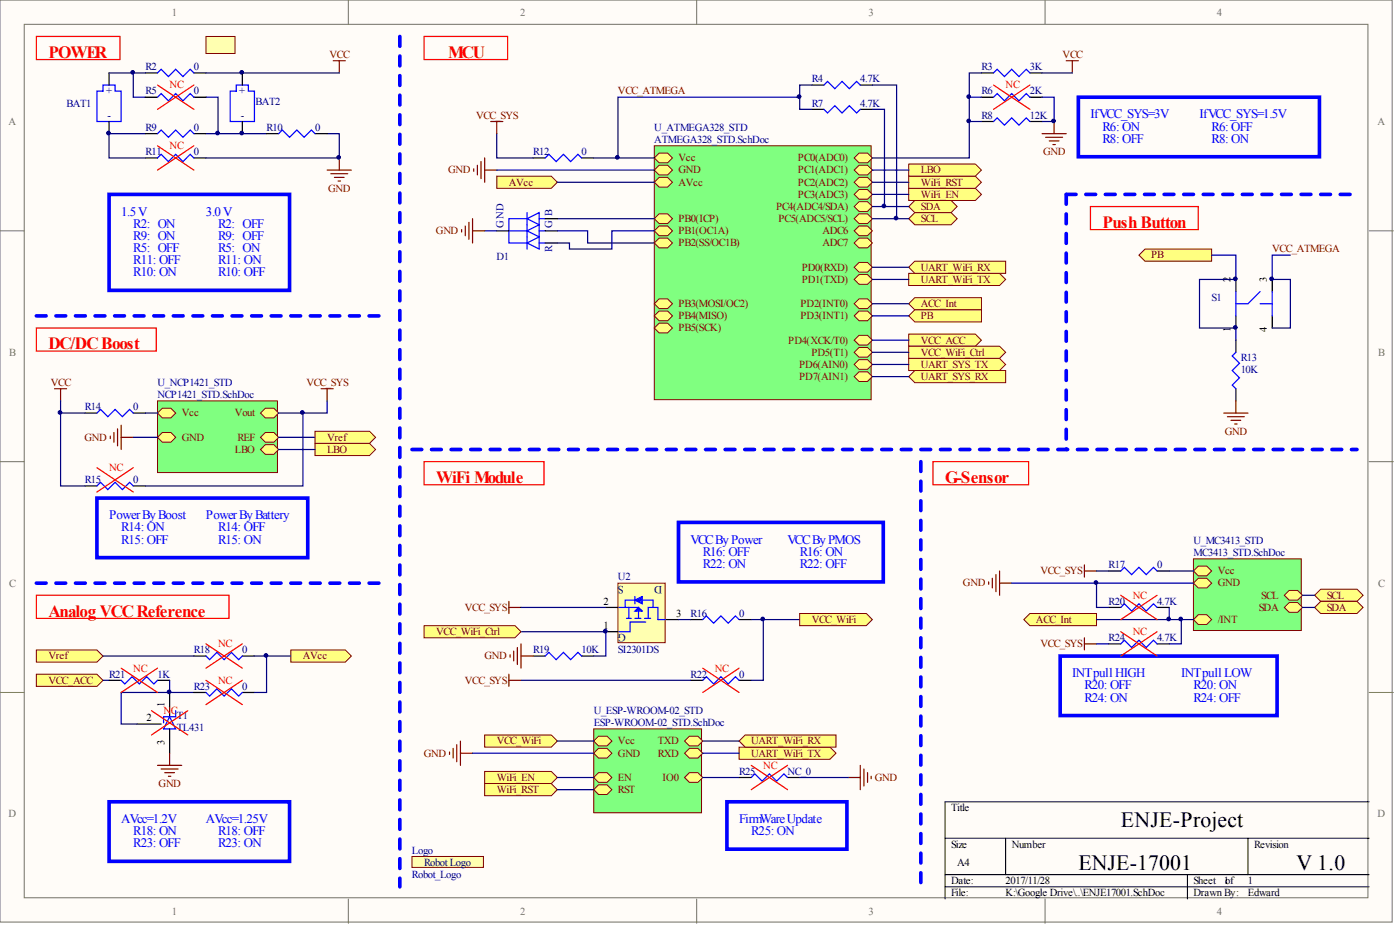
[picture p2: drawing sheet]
<svg xmlns="http://www.w3.org/2000/svg" width="292mm" height="193mm" viewBox="0 0 292 193" stroke-linecap="round" stroke-linejoin="round" font-family="sans-serif">
<g fill="#fffcf8" stroke="#716f64" stroke-width=".21">
<path d="M0 0h290.5v192.4h-290.5z"/>
<path d="M5.1 5.1h280.3v182.2h-280.3z"/>
</g>
<path d="M72.7 0v5.1M145.4 0v5.1M218 0v5.1M0 48.2h5.1M285.7 48.2h5M0 96.3h5.1M285.7 96.3h5M0 144.5h5.1M285.7 144.5h5M72.7 187.5v5.1M145.4 187.5v5.1M218 187.5v5.1" fill="none" stroke="#716f64" stroke-width=".21"/>
<path d="M197.2 174.9h88.5M209.8 174.9v7.6M260.4 174.9v7.6M285.7 167.3h-88.5v20.2M197.2 182.5h88.5M197.2 185h88.5M247.7 182.5v5" fill="none" stroke="#000" stroke-width=".21"/>
<path d="M249 116.6h22.5v14.9h-22.5z" fill="#80ff80" stroke="#800000" stroke-width=".21"/>
<g fill="#ffff80" stroke="#800000" stroke-width=".21">
<path d="M250 118.1h1.8l1 1-1 1h-1.8l-1-1z" fill-rule="evenodd"/>
<path d="M250 120.6h1.8l1 1.1-1 1h-1.8l-1-1z" fill-rule="evenodd"/>
<path d="M250 128.2h1.8l1 1.1-1 1h-1.8l-1-1z" fill-rule="evenodd"/>
<path d="M269 123.2h1.7l1.1 1-1.1 1h-1.7l-1-1z" fill-rule="evenodd"/>
<path d="M269 125.7h1.7l1.1 1-1.1 1h-1.7l-1-1z" fill-rule="evenodd"/>
</g>
<path d="M28.6 151h5M35.4 144.5v5M35.4 152.1v5" fill="none" stroke="#000" stroke-width=".25"/>
<path d="M35.4 149.5l1.3 2.6h-2.6zM36.7 148.3v1.2h-2.6v1.3" fill="none" stroke="#00f" stroke-width=".25"/>
<path d="M136.5 30.4h45.3v53h-45.3z" fill="#80ff80" stroke="#800000" stroke-width=".21"/>
<g fill="#ffff80" stroke="#800000" stroke-width=".21">
<path d="M137.5 31.9h1.8l1 1.1-1 1h-1.8l-1-1z" fill-rule="evenodd"/>
<path d="M137.5 34.5h1.8l1 1-1 1h-1.8l-1-1z" fill-rule="evenodd"/>
<path d="M179.2 31.9h1.8l1 1.1-1 1h-1.8l-1-1z" fill-rule="evenodd"/>
<path d="M179.2 34.5h1.8l1 1-1 1h-1.8l-1-1z" fill-rule="evenodd"/>
<path d="M179.2 37h1.8l1 1-1 1h-1.8l-1-1z" fill-rule="evenodd"/>
<path d="M179.2 39.5h1.8l1 1.1-1 1h-1.8l-1-1z" fill-rule="evenodd"/>
<path d="M179.2 42.1h1.8l1 1-1 1h-1.8l-1-1z" fill-rule="evenodd"/>
<path d="M179.2 44.6h1.8l1 1-1 1h-1.8l-1-1z" fill-rule="evenodd"/>
<path d="M179.2 47.1h1.8l1 1.1-1 1h-1.8l-1-1z" fill-rule="evenodd"/>
<path d="M179.2 49.7h1.8l1 1-1 1h-1.8l-1-1z" fill-rule="evenodd"/>
<path d="M179.2 62.3h1.8l1 1.1-1 1h-1.8l-1-1z" fill-rule="evenodd"/>
<path d="M179.2 64.9h1.8l1 1-1 1h-1.8l-1-1z" fill-rule="evenodd"/>
<path d="M179.2 70h1.8l1 1-1 1h-1.8l-1-1z" fill-rule="evenodd"/>
<path d="M179.2 72.5h1.8l1 1-1 1h-1.8l-1-1z" fill-rule="evenodd"/>
<path d="M179.2 75h1.8l1 1-1 1h-1.8l-1-1z" fill-rule="evenodd"/>
<path d="M179.2 77.6h1.8l1 1-1 1h-1.8l-1-1z" fill-rule="evenodd"/>
<path d="M137.5 44.6h1.8l1 1-1 1h-1.8l-1-1z" fill-rule="evenodd"/>
<path d="M137.5 47.1h1.8l1 1.1-1 1h-1.8l-1-1z" fill-rule="evenodd"/>
<path d="M137.5 49.7h1.8l1 1-1 1h-1.8l-1-1z" fill-rule="evenodd"/>
<path d="M137.5 62.3h1.8l1 1.1-1 1h-1.8l-1-1z" fill-rule="evenodd"/>
<path d="M137.5 64.9h1.8l1 1-1 1h-1.8l-1-1z" fill-rule="evenodd"/>
<path d="M137.5 67.4h1.8l1 1-1 1h-1.8l-1-1z" fill-rule="evenodd"/>
<path d="M179.2 54.7h1.8l1 1.1-1 1h-1.8l-1-1z" fill-rule="evenodd"/>
<path d="M179.2 57.3h1.8l1 1-1 1h-1.8l-1-1z" fill-rule="evenodd"/>
<path d="M137.5 37h1.8l1 1-1 1h-1.8l-1-1z" fill-rule="evenodd"/>
</g>
<path d="M128.9 121.7h9.9v12.4h-9.9z" fill="#ffffb0" stroke="#800000" stroke-width=".21"/>
<path d="M126.4 131.8h2.5M126.4 126.7h2.5M139 129.3h2.6" fill="none" stroke="#000" stroke-width=".25"/>
<g fill="none" stroke="#00f" stroke-width=".25">
<path d="M129.2 126.7h4v2.3M130.4 126.7v-1.5h5.9v1.5M130.7 129h1M131.2 126.7v2.3M132.5 125.2l1.5-.8v1.6zM132.5 129h1.2M132.5 124.4v1.6M132.5 125.2l1.5 .5M133 127.2h.7M133.2 126.7l.8 .8h-1.5zM133.2 126.7v.3l-.5 .5M133.2 125.2l.8 .3"/>
<path d="M133.5 127v.2M134 124.7l-1 .5M134 124.9l-.5 .3M134.5 129h1.3M134.7 129.8h-3.2v2h-2.3M135.2 129v-2.3h2.1v2.6h1.5"/>
</g>
<path d="M123.9 152.1h22.5v17.4h-22.5z" fill="#80ff80" stroke="#800000" stroke-width=".21"/>
<g fill="#ffff80" stroke="#800000" stroke-width=".21">
<path d="M124.9 153.6h1.8l1 1-1 1h-1.8l-1-1z" fill-rule="evenodd"/>
<path d="M124.9 156.1h1.8l1 1-1 1h-1.8l-1-1z" fill-rule="evenodd"/>
<path d="M124.9 161.2h1.8l1 1-1 1h-1.8l-1-1z" fill-rule="evenodd"/>
<path d="M143.8 161.2h1.8l1 1-1 1h-1.8l-1-1z" fill-rule="evenodd"/>
<path d="M143.8 153.6h1.8l1 1-1 1h-1.8l-1-1z" fill-rule="evenodd"/>
<path d="M143.8 156.1h1.8l1 1-1 1h-1.8l-1-1z" fill-rule="evenodd"/>
<path d="M124.9 163.7h1.8l1 1-1 1h-1.8l-1-1z" fill-rule="evenodd"/>
</g>
<path d="M32.9 83.6h25v15h-25z" fill="#80ff80" stroke="#800000" stroke-width=".21"/>
<g fill="#ffff80" stroke="#800000" stroke-width=".21">
<path d="M33.9 85.2h1.7l1.1 1-1.1 1h-1.7l-1-1z" fill-rule="evenodd"/>
<path d="M33.9 90.2h1.7l1.1 1-1.1 1.1h-1.7l-1-1.1z" fill-rule="evenodd"/>
<path d="M55.4 85.2h1.7l1 1-1 1h-1.7l-1-1z" fill-rule="evenodd"/>
<path d="M55.4 92.8h1.7l1 1-1 1h-1.7l-1-1z" fill-rule="evenodd"/>
<path d="M55.4 90.2h1.7l1 1-1 1.1h-1.7l-1-1.1z" fill-rule="evenodd"/>
</g>
<g fill="none" stroke="#000" stroke-width=".25">
<path d="M30.3 15.2h2.6M40.4 15.2h2.6M30.3 20.3h2.6M30.3 27.9h2.6M30.3 33h2.6M40.4 20.3h2.6M40.4 27.9h2.6M40.4 33h2.6M55.6 27.9h2.5M65.7 27.9h2.6M17.7 86.2h2.5M27.8 86.2h2.5"/>
<path d="M17.7 101.4h2.5M27.8 101.4h2.5M40.4 136.9h2.6M50.6 136.9h2.5M22.8 141.9h2.5M32.9 141.9h2.5M40.4 144.5h2.6M50.6 144.5h2.5"/>
</g>
<path d="M32.9 15.2l.7-.7 1.5 1.5 1.6-1.5 1.5 1.5 1.5-1.5 .7 .7M32.9 20.3l.7-.8 1.5 1.5 1.6-1.5 1.5 1.5 1.5-1.5 .7 .8M32.9 27.9l.7-.8 1.5 1.5 1.6-1.5 1.5 1.5 1.5-1.5 .7 .8M32.9 33l.7-.8 1.5 1.5 1.6-1.5 1.5 1.5 1.5-1.5 .7 .8M58.1 27.9l.8-.8 1.5 1.5 1.5-1.5 1.6 1.5 1.5-1.5 .7 .8M20.2 86.2l.8-.8 1.5 1.5 1.5-1.5 1.5 1.5 1.5-1.5 .8 .8M20.2 101.4l.8-.8 1.5 1.5 1.5-1.5 1.5 1.5 1.5-1.5 .8 .8M43 136.9l.7 .7 1.6-1.5 1.5 1.5 1.5-1.5 1.5 1.5 .8-.7M25.3 141.9l.7 .8 1.6-1.5 1.5 1.5 1.5-1.5 1.5 1.5 .8-.8M43 144.5l.7 .7 1.6-1.5 1.5 1.5 1.5-1.5 1.5 1.5 .8-.7" fill="none" stroke="#00f" stroke-width=".25"/>
<g fill="none" stroke="#800000" stroke-width=".25">
<path d="M69.5 12.7h2.5M70.8 12.7v2.5M68.3 35.5h5M69 36.2h3.6M69.8 37h2M70.5 37.8h.5M70.8 33v2.5M11.4 81.1h2.5M12.6 81.1v2.5M23 91v.5M23.8 90.2v2.1M24.5 89.5v3.5"/>
<path d="M25.3 88.7v5.1M25.3 91.2h2.5M67 81.1h2.5M68.3 81.1v2.5M32.9 159.7h5M35.4 157.1v2.6M33.6 160.4h3.6M34.4 161.2h2M35.1 161.9h.5"/>
</g>
<path d="M22.8 40.6h37.6v20h-37.6zM20.2 103.9h44v12.4h-44z" fill="none" stroke="#00f" stroke-width=".76"/>
<g fill="none" stroke="#000080" stroke-width=".25">
<path d="M22.8 15.2h7.5M27.8 15.2v5.1h2.5M43 15.2h27.8M30.3 27.9h-7.5v5.1h7.5M43 20.3h2.5v7.6M43 27.9h12.6M68.3 27.9h2.5v5.1h-27.8M12.6 83.6v17.8h5.1M27.8 91.2h5.1M30.3 86.2h2.6M58.1 91.2h7.6M63.2 86.2v15.2h-32.9"/>
<path d="M68.3 83.6v2.6h-10.2M35.4 141.9v2.6M40.4 144.5h-15.1v6.5h3.3"/>
</g>
<g fill="#ffff80" stroke="#800000" stroke-width=".21">
<path d="M60.7 135.6h11.3l1.3 1.3-1.3 1.2h-11.3z" fill-rule="evenodd"/>
<path d="M65.7 90h11.4l1.3 1.2-1.3 1.3h-11.4z" fill-rule="evenodd"/>
<path d="M65.7 92.5h11.4l1.3 1.3-1.3 1.2h-11.4z" fill-rule="evenodd"/>
</g>
<path d="M58.1 93.8h7.6" fill="none" stroke="#000080" stroke-width=".25"/>
<path d="M7.6 135.6h12.6l1.3 1.3-1.3 1.2h-12.6z" fill-rule="evenodd" fill="#ffff80" stroke="#800000" stroke-width=".21"/>
<path d="M103.6 27.9v5.1h7.6M103.6 35.5h32.9M123.9 33h12.6M53.1 136.9h7.6M55.6 136.9v7.6h-2.5" fill="none" stroke="#000080" stroke-width=".25"/>
<path d="M22.8 167.3h37.6v12.4h-37.6z" fill="none" stroke="#00f" stroke-width=".76"/>
<path d="M111.2 33h2.6M121.3 33h2.6" fill="none" stroke="#000" stroke-width=".25"/>
<path d="M113.8 33l.7-.8 1.5 1.5 1.6-1.5 1.5 1.5 1.5-1.5 .7 .8" fill="none" stroke="#00f" stroke-width=".25"/>
<path d="M98.8 35.2v.5M99.6 34.5v2M100.4 33.7v3.6M101.1 33v5M101.1 35.5h2.5M102.4 25.3h2.5M103.6 25.3v2.6" fill="none" stroke="#800000" stroke-width=".25"/>
<path d="M103.6 36.8h11.4l1.3 1.2-1.3 1.3h-11.4z" fill-rule="evenodd" fill="#ffff80" stroke="#800000" stroke-width=".21"/>
<path d="M116.3 38h20.2M202.2 25.3v7.7h-20.2M217.4 20.3h2.5v5h-2.5M12.6 86.2h5.1" fill="none" stroke="#000080" stroke-width=".25"/>
<path d="M204.8 15.2h2.5M214.9 15.2h2.5M204.8 20.3h2.5M204.8 25.3h2.5M214.9 20.3h2.5M214.9 25.3h2.5" fill="none" stroke="#000" stroke-width=".25"/>
<path d="M207.3 15.2l.8-.7 1.5 1.5 1.5-1.5 1.5 1.5 1.5-1.5 .8 .7M207.3 20.3l.8-.8 1.5 1.5 1.5-1.5 1.5 1.5 1.5-1.5 .8 .8M207.3 25.3l.8-.7 1.5 1.5 1.5-1.5 1.5 1.5 1.5-1.5 .8 .7" fill="none" stroke="#00f" stroke-width=".25"/>
<path d="M217.4 27.9h5.1M218.2 28.6h3.5M218.9 29.4h2M219.7 30.2h.5M219.9 25.3v2.6" fill="none" stroke="#800000" stroke-width=".25"/>
<path d="M225 20.3h50.3v12.4h-50.3z" fill="none" stroke="#00f" stroke-width=".76"/>
<path d="M214.9 128h13.9v2.5h-13.9l-1.3-1.2z" fill-rule="evenodd" fill="#ffff80" stroke="#800000" stroke-width=".21"/>
<path d="M231.3 119.1h2.5M241.4 119.1h2.5" fill="none" stroke="#000" stroke-width=".25"/>
<path d="M233.8 119.1l.8-.7 1.5 1.5 1.5-1.5 1.5 1.5 1.6-1.5 .7 .7" fill="none" stroke="#00f" stroke-width=".25"/>
<path d="M207.8 119.9v3.5M208.6 119.1v5.1M206.3 121.4v.5M207 120.6v2.1M208.6 121.7h2.5" fill="none" stroke="#800000" stroke-width=".25"/>
<path d="M189.6 69.7h13.9l1.3 1.3-1.3 1.2h-13.9z" fill-rule="evenodd" fill="#ffff80" stroke="#800000" stroke-width=".21"/>
<path d="M116.3 45.6h20.2M182 71h7.6" fill="none" stroke="#000080" stroke-width=".25"/>
<g fill="#ffff80" stroke="#800000" stroke-width=".21">
<path d="M189.6 74.8h19l1.2 1.2-1.2 1.3h-19z" fill-rule="evenodd"/>
<path d="M190.9 77.3h18.9v2.5h-18.9l-1.3-1.2z" fill-rule="evenodd"/>
</g>
<path d="M182 76h7.6M182 78.6h7.6" fill="none" stroke="#000080" stroke-width=".25"/>
<path d="M190.9 62.1h13.9v2.5h-13.9l-1.3-1.2z" fill-rule="evenodd" fill="#ffff80" stroke="#800000" stroke-width=".21"/>
<path d="M182 63.4h7.6M228.8 129.3h20.2M228.8 134.3h2.5M243.9 126.7v2.6M246.5 129.3v5h-2.6M249 121.7h-20.2v5h2.5" fill="none" stroke="#000080" stroke-width=".25"/>
<path d="M231.3 126.7h2.5M231.3 134.3h2.5M241.4 126.7h2.5M241.4 134.3h2.5" fill="none" stroke="#000" stroke-width=".25"/>
<path d="M233.8 126.7l.8-.7 1.5 1.5 1.5-1.5 1.5 1.5 1.6-1.5 .7 .7M233.8 134.3l.8-.7 1.5 1.5 1.5-1.5 1.5 1.5 1.6-1.5 .7 .7" fill="none" stroke="#00f" stroke-width=".25"/>
<path d="M226.3 117.9v2.5M226.3 119.1h2.5M226.3 133.1v2.5M226.3 134.3h2.5" fill="none" stroke="#800000" stroke-width=".25"/>
<g fill="#ffff80" stroke="#800000" stroke-width=".21">
<path d="M189.6 57h19l1.2 1.3-1.2 1.3h-19z" fill-rule="evenodd"/>
<path d="M190.9 54.5h18.9v2.5h-18.9l-1.3-1.2z" fill-rule="evenodd"/>
</g>
<path d="M182 58.3h7.6M182 55.8h7.6" fill="none" stroke="#000080" stroke-width=".25"/>
<path d="M190.9 64.6h13.9v2.6h-13.9l-1.3-1.3z" fill-rule="evenodd" fill="#ffff80" stroke="#800000" stroke-width=".21"/>
<path d="M182 65.9h7.6" fill="none" stroke="#000080" stroke-width=".25"/>
<g fill="#ffff80" stroke="#800000" stroke-width=".21">
<path d="M275.5 122.9h7.6l1.3 1.3-1.3 1.3h-7.6l-1.2-1.3z" fill-rule="evenodd"/>
<path d="M275.5 125.5h7.6l1.3 1.2-1.3 1.3h-7.6l-1.2-1.3z" fill-rule="evenodd"/>
</g>
<path d="M271.8 124.2h2.5M271.8 126.7h2.5" fill="none" stroke="#000080" stroke-width=".25"/>
<g fill="#ffff80" stroke="#800000" stroke-width=".21">
<path d="M190.9 44.4h7.5l1.3 1.2-1.3 1.3h-7.5l-1.3-1.3z" fill-rule="evenodd"/>
<path d="M190.9 41.8h7.5l1.3 1.3-1.3 1.3h-7.5l-1.3-1.3z" fill-rule="evenodd"/>
</g>
<path d="M169.4 17.7h-2.6v5.1h2.6M182 17.7h5.1v27.9M204.8 15.2h-2.6v5.1M182 22.8h2.5v20.3M204.8 20.3h-2.6v5h2.6M182 43.1h7.6M182 45.6h7.6" fill="none" stroke="#000080" stroke-width=".25"/>
<path d="M169.4 17.7h2.5M179.5 17.7h2.5M169.4 22.8h2.5M179.5 22.8h2.5" fill="none" stroke="#000" stroke-width=".25"/>
<path d="M171.9 17.7l.8-.7 1.5 1.5 1.5-1.5 1.5 1.5 1.5-1.5 .8 .7M171.9 22.8l.8 .8 1.5-1.5 1.5 1.5 1.5-1.5 1.5 1.5 .8-.8" fill="none" stroke="#00f" stroke-width=".25"/>
<path d="M221.2 136.9h45.2v12.4h-45.2z" fill="none" stroke="#00f" stroke-width=".76"/>
<g fill="#ffff80" stroke="#800000" stroke-width=".21">
<path d="M154.2 155.9h19l1.2 1.2-1.2 1.3h-19z" fill-rule="evenodd"/>
<path d="M155.5 153.3h18.9v2.6h-18.9l-1.3-1.3z" fill-rule="evenodd"/>
</g>
<path d="M108.7 131.8h17.7v5.1h-2.5M141.6 129.3h2.5M98.6 157.1h25.3M146.6 154.6h7.6M146.6 157.1h7.6M146.6 162.2h7.6" fill="none" stroke="#000080" stroke-width=".25"/>
<path d="M111.2 136.9h2.6M121.3 136.9h2.6M144.1 129.3h2.5M154.2 129.3h2.5M144.1 141.9h2.5M154.2 141.9h2.5M154.2 162.2h2.5M164.3 162.2h2.5" fill="none" stroke="#000" stroke-width=".25"/>
<path d="M113.8 136.9l.7-.8 1.5 1.5 1.6-1.5 1.5 1.5 1.5-1.5 .7 .8M146.6 129.3l.8-.8 1.5 1.5 1.5-1.5 1.5 1.5 1.5-1.5 .8 .8M146.6 141.9l.8-.7 1.5 1.5 1.5-1.5 1.5 1.5 1.5-1.5 .8 .7M156.7 162.2l.8-.8 1.5 1.6 1.5-1.6 1.5 1.6 1.6-1.6 .7 .8" fill="none" stroke="#00f" stroke-width=".25"/>
<g fill="none" stroke="#800000" stroke-width=".25">
<path d="M106.2 125.5v2.5M106.2 126.7h2.5M106.4 136.6v.5M107.2 135.8v2.1M107.9 135.1v3.5M108.7 134.3v5.1M108.7 136.9h2.5M93.8 156.9v.5M94.5 156.1v2M95.3 155.4v3.5M96.1 154.6v5.1M96.1 157.1h2.5"/>
<path d="M106.2 140.7v2.5M106.2 141.9h2.5M179.5 159.7v5M177 162.2h2.5M180.2 160.4v3.6M181 161.2v2M181.8 161.9v.6"/>
</g>
<path d="M88.5 130.5h18.9l1.3 1.3-1.3 1.3h-18.9z" fill-rule="evenodd" fill="#ffff80" stroke="#800000" stroke-width=".21"/>
<path d="M108.7 126.7h17.7" fill="none" stroke="#000080" stroke-width=".25"/>
<path d="M101.1 153.3h13.9l1.3 1.3-1.3 1.3h-13.9z" fill-rule="evenodd" fill="#ffff80" stroke="#800000" stroke-width=".21"/>
<path d="M156.7 129.3h2.6v12.6h-2.6M159.3 129.3h7.5M108.7 141.9h35.4M116.3 154.6h7.6" fill="none" stroke="#000080" stroke-width=".25"/>
<path d="M166.8 128h13.9l1.3 1.3-1.3 1.2h-13.9z" fill-rule="evenodd" fill="#ffff80" stroke="#800000" stroke-width=".21"/>
<path d="M141.6 109h42.7v12.4h-42.7z" fill="none" stroke="#00f" stroke-width=".76"/>
<g fill="#ffff80" stroke="#800000" stroke-width=".21">
<path d="M101.1 160.9h13.9l1.3 1.3-1.3 1.3h-13.9z" fill-rule="evenodd"/>
<path d="M101.1 163.5h13.9l1.3 1.2-1.3 1.3h-13.9z" fill-rule="evenodd"/>
</g>
<path d="M116.3 162.2h7.6M116.3 164.7h7.6M166.8 162.2h10.2" fill="none" stroke="#000080" stroke-width=".25"/>
<path d="M151.7 167.3h25v9.9h-25z" fill="none" stroke="#00f" stroke-width=".76"/>
<g fill="#ffff80" stroke="#800000" stroke-width=".21">
<path d="M189.6 39.3h13.9l1.3 1.3-1.3 1.2h-13.9z" fill-rule="evenodd"/>
<path d="M189.6 36.8h13.9l1.3 1.2-1.3 1.3h-13.9z" fill-rule="evenodd"/>
<path d="M189.6 72.2h19l1.2 1.3-1.2 1.3h-19z" fill-rule="evenodd"/>
</g>
<path d="M182 38h7.6M182 40.6h7.6M182 73.5h7.6" fill="none" stroke="#000080" stroke-width=".25"/>
<path d="M257.9 58.3v2.5M265.4 58.3v2.5M257.9 65.9v2.5M257.9 71v2.5M265.4 65.9v2.5M257.9 81.1v2.5" fill="none" stroke="#000" stroke-width=".25"/>
<path d="M257.9 73.5l-.8 .8 1.5 1.5-1.5 1.5 1.5 1.5-1.5 1.5 .8 .8M257.9 60.8v5.1M262.9 60.8l-2.5 2.6h-2.5M262.9 63.4h2.5M265.4 60.8v5.1" fill="none" stroke="#00f" stroke-width=".25"/>
<path d="M255.3 86.2h5.1M256.1 86.9h3.5M256.8 87.7h2.1M257.6 88.5h.5M257.9 83.6v2.6" fill="none" stroke="#800000" stroke-width=".25"/>
<path d="M238.9 52h13.9v2.5h-13.9l-1.3-1.3z" fill-rule="evenodd" fill="#ffff80" stroke="#800000" stroke-width=".21"/>
<path d="M106.2 48.2h3.8M110 50.7l2.5-1.3v2.6zM110 48.2l2.5-1.3v2.5zM110 45.6l2.5-1.2v2.5zM110 45.6h-3.8v5.1h3.8M110 44.4v7.6M112.5 48.2h1.3M112.5 50.7h1.3M112.5 45.6h1.3" fill="none" stroke="#00f" stroke-width=".25"/>
<path d="M103.6 48.2h2.6M113.8 50.7h2.5M113.8 48.2h2.5M113.8 45.6h2.5" fill="none" stroke="#000" stroke-width=".25"/>
<path d="M101.1 48.2h2.5" fill="none" stroke="#000080" stroke-width=".25"/>
<path d="M96.3 47.9v.5M97.1 47.1v2.1M97.8 46.4v3.5M98.6 45.6v5.1M98.6 48.2h2.5" fill="none" stroke="#800000" stroke-width=".25"/>
<path d="M83.4 7.6v177.4M222.5 40.6v53.2M222.5 40.6h60.6M7.6 65.9h73.3M86 93.8h197.1M192.1 96.3v88.7M7.6 121.7h73.3" fill="none" stroke="#00f" stroke-width=".76" stroke-dasharray="2 2"/>
<path d="M7.6 7.6h17.4v4.8h-17.4zM88.5 7.6h17.4v4.8h-17.4zM227.5 43.1h22.5v4.8h-22.5zM7.6 68.4h25v4.8h-25zM88.5 96.3h25v4.8h-25zM194.7 96.3h19.9v4.8h-19.9zM7.6 124.2h40.2v4.8h-40.2z" fill="none" stroke="#f00" stroke-width=".25"/>
<path d="M189.6 34.2h13.9l1.3 1.3-1.3 1.3h-13.9z" fill-rule="evenodd" fill="#ffff80" stroke="#800000" stroke-width=".21"/>
<path d="M217.4 15.2h6.3M182 35.5h7.6" fill="none" stroke="#000080" stroke-width=".25"/>
<path d="M222.5 12.7h2.5M223.7 12.7v2.5" fill="none" stroke="#800000" stroke-width=".25"/>
<path d="M7.6 140.7h12.6l1.3 1.2-1.3 1.3h-12.6z" fill-rule="evenodd" fill="#ffff80" stroke="#800000" stroke-width=".21"/>
<path d="M166.8 20.3h-37.9v12.7M116.3 48.2h6.3v2.5h13.9M136.5 48.2h-8.8v3.8h-8.9v-1.3h-2.5M252.8 53.2h5.1v5.1h-7.6v10.1h7.6v2.6M269.2 53.2h-3.8v5.1h3.8v10.1h-3.8M228.8 119.1h2.5M243.9 119.1h5.1M21.5 136.9h18.9M211.1 121.7h17.7M21.5 141.9h1.3" fill="none" stroke="#000080" stroke-width=".25"/>
<path d="M21.5 17.7h2.5v1.3h1.3v6.3h-5.1v-6.3h1.3zM49.3 17.7h2.5v1.3h1.3v6.3h-5.1v-6.3h1.3z" fill="none" stroke="#00f" stroke-width=".25"/>
<path d="M22.8 15.2v2.5M50.6 15.2v2.5M22.8 25.3v2.6M50.6 25.3v2.6" fill="none" stroke="#000" stroke-width=".25"/>
<g fill="#ffffb0" stroke="#800000" stroke-width=".21">
<path d="M86 178.7h14.9v2.3h-14.9z"/>
<path d="M43 7.6h6v3.6h-6z"/>
</g>
<g fill="none" stroke="#f00" stroke-width=".25">
<path d="M32.9 17.7l7.5 5.1M40.4 17.7l-7.5 5.1M207.3 17.7l7.6 5.1M214.9 17.7l-7.6 5.1M32.9 30.4l7.5 5.1M40.4 30.4l-7.5 5.1M20.2 97.6l7.6 5M27.8 97.6l-7.6 5M25.3 139.4l7.6 5.1M32.9 139.4l-7.6 5.1M43 134.3l7.6 5.1M50.6 134.3l-7.6 5.1"/>
<path d="M146.6 139.4l7.6 5.1M154.2 139.4l-7.6 5.1M233.8 124.2l7.6 5.1M233.8 131.8l7.6 5.1M241.4 124.2l-7.6 5.1M241.4 131.8l-7.6 5.1M31.6 148.3l7.6 5M39.2 148.3l-7.6 5M43 141.9l7.6 5.1M50.6 141.9l-7.6 5.1M156.7 159.7l7.6 5M164.3 159.7l-7.6 5"/>
</g>
<g fill="#000080" stroke="#000080" stroke-width=".21">
<circle cx="12.5" cy="86" r=".38"/>
<circle cx="22.6" cy="27.8" r=".38"/>
<circle cx="27.7" cy="15.1" r=".38"/>
<circle cx="35.3" cy="144.3" r=".38"/>
<circle cx="45.4" cy="27.8" r=".38"/>
<circle cx="50.4" cy="27.8" r=".38"/>
<circle cx="50.4" cy="15.1" r=".38"/>
<circle cx="55.5" cy="136.7" r=".38"/>
<circle cx="63.1" cy="86" r=".38"/>
<circle cx="70.7" cy="32.8" r=".38"/>
<circle cx="126.3" cy="131.7" r=".38"/>
<circle cx="128.8" cy="32.8" r=".38"/>
<circle cx="159.1" cy="129.1" r=".38"/>
<circle cx="166.7" cy="20.2" r=".38"/>
<circle cx="184.4" cy="43" r=".38"/>
<circle cx="186.9" cy="45.5" r=".38"/>
<circle cx="202.1" cy="25.2" r=".38"/>
<circle cx="202.1" cy="20.2" r=".38"/>
<circle cx="219.8" cy="25.2" r=".38"/>
<circle cx="228.7" cy="121.5" r=".38"/>
<circle cx="243.8" cy="129.1" r=".38"/>
<circle cx="246.3" cy="129.1" r=".38"/>
<circle cx="257.7" cy="68.3" r=".38"/>
<circle cx="257.7" cy="58.2" r=".38"/>
<circle cx="265.3" cy="58.2" r=".38"/>
</g>
<g font-size="4.5">
<text x="233.8" y="172.6">ENJE-Project</text>
<text x="225" y="181.4">ENJE-17001</text>
<text x="270.5" y="181.4">V 1.0</text>
</g>
<g font-size="3.6" fill="#f00">
<text x="10.1" y="12">POWER</text>
<text x="93.5" y="12">MCU</text>
<text x="230" y="47.5">PushButton</text>
<text x="10.1" y="72.9">DC/DCBoost</text>
<text x="91" y="100.7">WiFi Module</text>
<text x="197.2" y="100.7">G-Sensor</text>
<text x="10.1" y="128.6">Analog VCCReference</text>
</g>
<g font-size="2.7" fill="#00f">
<text x="227.5" y="24.7">IfVCC_SYS=3V</text>
<text x="230" y="27.2">R6: ON</text>
<text x="230" y="29.8">R8: OFF</text>
<text x="250.3" y="24.7">IfVCC_SYS=1.5V</text>
<text x="252.8" y="27.2">R6: OFF</text>
<text x="252.8" y="29.8">R8: ON</text>
<text x="25.3" y="45">1.5V</text>
<text x="27.8" y="47.5">R2: ON</text>
<text x="43" y="45">3.0V</text>
<text x="45.5" y="47.5">R2: OFF</text>
<text x="27.8" y="50">R9: ON</text>
<text x="27.8" y="52.6">R5: OFF</text>
<text x="45.5" y="50">R9: OFF</text>
<text x="45.5" y="52.6">R5: ON</text>
<text x="27.8" y="55.1">R11: OFF</text>
<text x="27.8" y="57.6">R10: ON</text>
<text x="45.5" y="55.1">R11: ON</text>
<text x="45.5" y="57.6">R10: OFF</text>
<text x="22.8" y="108.3">PowerByBoost</text>
<text x="25.3" y="110.9">R14: ON</text>
<text x="25.3" y="113.4">R15: OFF</text>
<text x="43" y="108.3">PowerByBattery</text>
<text x="45.5" y="110.9">R14: OFF</text>
<text x="45.5" y="113.4">R15: ON</text>
<text x="144.1" y="113.4">VCCByPower</text>
<text x="164.3" y="113.4">VCCByPMOS</text>
<text x="146.6" y="115.9">R16: OFF</text>
<text x="146.6" y="118.5">R22: ON</text>
<text x="166.8" y="115.9">R16: ON</text>
<text x="166.8" y="118.5">R22: OFF</text>
<text x="223.7" y="141.3">INTpull HIGH</text>
<text x="226.3" y="143.8">R20: OFF</text>
<text x="246.5" y="141.3">INTpull LOW</text>
<text x="249" y="143.8">R20: ON</text>
<text x="226.3" y="146.3">R24: ON</text>
<text x="249" y="146.3">R24: OFF</text>
<text x="25.3" y="171.7">AVcc=1.2V</text>
<text x="43" y="171.7">AVcc=1.25V</text>
<text x="154.2" y="171.7">FirmWareUpdate</text>
<text x="27.8" y="174.2">R18: ON</text>
<text x="27.8" y="176.8">R23: OFF</text>
<text x="45.5" y="174.2">R18: OFF</text>
<text x="45.5" y="176.8">R23: ON</text>
<text x="156.7" y="174.2">R25: ON</text>
</g>
<g font-size="2.3" fill="#000080">
<text x="130.2" y="122.2" transform="rotate(-180 130.2 122.2)">S</text>
<text x="138.2" y="122.2" transform="rotate(-180 138.2 122.2)">D</text>
<text x="130.6" y="132.3" transform="rotate(-180 130.6 132.3)">G</text>
</g>
<g font-size="2.2" fill="#716f64">
<text x="35.8" y="3.3">1</text>
<text x="108.5" y="3.3">2</text>
<text x="181.2" y="3.3">3</text>
<text x="253.9" y="3.3">4</text>
<text x="1.8" y="26.1">A</text>
<text x="287.4" y="26.1">A</text>
<text x="1.9" y="74.2">B</text>
<text x="287.6" y="74.2">B</text>
<text x="1.9" y="122.4">C</text>
<text x="287.6" y="122.4">C</text>
<text x="1.8" y="170.5">D</text>
<text x="287.4" y="170.5">D</text>
<text x="35.8" y="190.8">1</text>
<text x="108.5" y="190.8">2</text>
<text x="181.2" y="190.8">3</text>
<text x="253.9" y="190.8">4</text>
</g>
<g font-size="2.2" fill="#000080">
<text x="30.3" y="14.6">R2</text>
<text x="40.4" y="14.6">0</text>
<text x="169.4" y="17.2">R4</text>
<text x="179.5" y="17.2">4.7K</text>
<text x="204.8" y="14.6">R3</text>
<text x="214.9" y="14.6">3K</text>
<text x="13.9" y="22.2">BAT1</text>
<text x="22.1" y="19.7">+</text>
<text x="30.3" y="19.7">R5</text>
<text x="40.4" y="19.7">0</text>
<text x="49.9" y="19.7">+</text>
<text x="53.3" y="22">BAT2</text>
<text x="169.4" y="22.2">R7</text>
<text x="179.5" y="22.2">4.7K</text>
<text x="204.8" y="19.7">R6</text>
<text x="214.9" y="19.7">2K</text>
<text x="22.4" y="24.8">-</text>
<text x="30.3" y="27.3">R9</text>
<text x="40.4" y="27.3">0</text>
<text x="50.3" y="24.8">-</text>
<text x="55.6" y="27.3">R10</text>
<text x="65.7" y="27.3">0</text>
<text x="136.5" y="27.3">U_ATMEGA328_STD</text>
<text x="136.5" y="29.8">ATMEGA328_STD.SchDoc</text>
<text x="204.8" y="24.8">R8</text>
<text x="214.9" y="24.8">12K</text>
<text x="30.3" y="32.4">R11</text>
<text x="40.4" y="32.4">0</text>
<text x="111.2" y="32.4">R12</text>
<text x="121.3" y="32.4">0</text>
<text x="105.1" y="47.5" transform="rotate(-90 105.1 47.5)">GND</text>
<text x="115.2" y="47.5" transform="rotate(-90 115.2 47.5)">G</text>
<text x="115.2" y="45" transform="rotate(-90 115.2 45)">B</text>
<text x="115.2" y="52.6" transform="rotate(-90 115.2 52.6)">R</text>
<text x="103.6" y="54.2">D1</text>
<text x="252.8" y="62.8">S1</text>
<text x="258.9" y="77.7">10K</text>
<text x="258.9" y="75.2">R13</text>
<text x="32.9" y="80.5">U_NCP1421_STD</text>
<text x="32.9" y="83.1">NCP1421_STD.SchDoc</text>
<text x="17.7" y="85.6">R14</text>
<text x="27.8" y="85.6">0</text>
<text x="17.7" y="100.8">R15</text>
<text x="27.8" y="100.8">0</text>
<text x="249" y="113.5">U_MC3413_STD</text>
<text x="231.3" y="118.5">R17</text>
<text x="241.4" y="118.5">0</text>
<text x="249" y="116">MC3413_STD.SchDoc</text>
<text x="128.9" y="121.1">U2</text>
<text x="144.1" y="128.7">R16</text>
<text x="154.2" y="128.7">0</text>
<text x="231.3" y="126.1">R20</text>
<text x="241.4" y="126.1">4.7K</text>
<text x="40.4" y="136.3">R18</text>
<text x="50.6" y="136.3">0</text>
<text x="111.2" y="136.3">R19</text>
<text x="121.3" y="136.3">10K</text>
<text x="128.9" y="136.3">SI2301DS</text>
<text x="231.3" y="133.8">R24</text>
<text x="241.4" y="133.8">4.7K</text>
<text x="22.8" y="141.4">R21</text>
<text x="32.9" y="141.4">1K</text>
<text x="40.4" y="143.9">R23</text>
<text x="50.6" y="143.9">0</text>
<text x="144.1" y="141.4">R22</text>
<text x="154.2" y="141.4">0</text>
<text x="36.9" y="150">T1</text>
<text x="123.9" y="149">U_ESP-WROOM-02_STD</text>
<text x="36.9" y="152.5">TL431</text>
<text x="123.9" y="151.5">ESP-WROOM-02_STD.SchDoc</text>
<text x="154.2" y="161.6">R25</text>
<text x="164.3" y="161.6">NC_0</text>
<text x="86" y="178.1">Logo</text>
<text x="86" y="183.2">Robot_Logo</text>
<text x="88.5" y="180.6">Robot Logo</text>
</g>
<g font-size="2.2" fill="#800000">
<text x="68.8" y="12.1">VCC</text>
<text x="221.7" y="12.1">VCC</text>
<text x="128.9" y="19.7">VCC_ATMEGA</text>
<text x="99.3" y="24.8">VCC_SYS</text>
<text x="141.6" y="33.6">Vcc</text>
<text x="166.5" y="33.6">PC0(ADC0)</text>
<text x="217.6" y="32.4">GND</text>
<text x="68.5" y="40">GND</text>
<text x="93.5" y="36.2">GND</text>
<text x="106.2" y="38.7">AVcc</text>
<text x="141.6" y="36.2">GND</text>
<text x="141.6" y="38.7">AVcc</text>
<text x="166.5" y="36.2">PC1(ADC1)</text>
<text x="166.5" y="38.7">PC2(ADC2)</text>
<text x="166.5" y="41.2">PC3(ADC3)</text>
<text x="192.1" y="41.2">WiFi_EN</text>
<text x="192.1" y="38.7">WiFi_RST</text>
<text x="192.1" y="36.2">LBO</text>
<text x="141.6" y="46.3">PB0(ICP)</text>
<text x="161.9" y="43.8">PC4(ADC4/SDA)</text>
<text x="162.4" y="46.3">PC5(ADC5/SCL)</text>
<text x="192.1" y="46.3">SCL</text>
<text x="192.1" y="43.8">SDA</text>
<text x="91" y="48.9">GND</text>
<text x="141.6" y="48.9">PB1(OC1A)</text>
<text x="141.6" y="51.4">PB2(SS/OC1B)</text>
<text x="171.6" y="48.9">ADC6</text>
<text x="171.6" y="51.4">ADC7</text>
<text x="240.2" y="53.9">PB</text>
<text x="265.4" y="52.7">VCC_ATMEGA</text>
<text x="167.3" y="56.5">PD0(RXD)</text>
<text x="167.3" y="59">PD1(TXD)</text>
<text x="192.1" y="59">UART_WiFi_TX</text>
<text x="192.1" y="56.5">UART_WiFi_RX</text>
<text x="141.6" y="64.1">PB3(MOSI/OC2)</text>
<text x="167" y="64.1">PD2(INT0)</text>
<text x="192.1" y="64.1">ACC_Int</text>
<text x="141.6" y="66.6">PB4(MISO)</text>
<text x="141.6" y="69.1">PB5(SCK)</text>
<text x="164.5" y="71.7">PD4(XCK/T0)</text>
<text x="167" y="66.6">PD3(INT1)</text>
<text x="192.1" y="71.7">VCC_ACC</text>
<text x="192.1" y="66.6">PB</text>
<text x="166.7" y="76.7">PD6(AIN0)</text>
<text x="169.3" y="74.2">PD5(T1)</text>
<text x="192.1" y="76.7">UART_SYS_TX</text>
<text x="192.1" y="74.2">VCC_WiFi_Ctrl</text>
<text x="10.6" y="80.5">VCC</text>
<text x="63.9" y="80.5">VCC_SYS</text>
<text x="166.7" y="79.3">PD7(AIN1)</text>
<text x="192.1" y="79.3">UART_SYS_RX</text>
<text x="37.9" y="86.9">Vcc</text>
<text x="49" y="86.9">Vout</text>
<text x="17.6" y="91.9">GND</text>
<text x="37.9" y="91.9">GND</text>
<text x="49" y="94.5">LBO</text>
<text x="49.5" y="91.9">REF</text>
<text x="68.3" y="91.9">Vref</text>
<text x="68.3" y="94.5">LBO</text>
<text x="255.6" y="90.7">GND</text>
<text x="217.1" y="119.8">VCC_SYS</text>
<text x="254.1" y="119.8">Vcc</text>
<text x="200.9" y="122.3">GND</text>
<text x="254.1" y="122.3">GND</text>
<text x="263.1" y="124.9">SCL</text>
<text x="276.8" y="124.9">SCL</text>
<text x="97" y="127.4">VCC_SYS</text>
<text x="169.4" y="129.9">VCC_WiFi</text>
<text x="216.1" y="129.9">ACC_Int</text>
<text x="254.1" y="129.9">/INT</text>
<text x="262.6" y="127.4">SDA</text>
<text x="276.8" y="127.4">SDA</text>
<text x="10.1" y="137.6">Vref</text>
<text x="63.2" y="137.6">AVcc</text>
<text x="91" y="132.5">VCC_WiFi_Ctrl</text>
<text x="101.1" y="137.6">GND</text>
<text x="217.1" y="135">VCC_SYS</text>
<text x="10.1" y="142.6">VCC_ACC</text>
<text x="97" y="142.6">VCC_SYS</text>
<text x="103.6" y="155.3">VCC_WiFi</text>
<text x="128.9" y="155.3">Vcc</text>
<text x="137.2" y="155.3">TXD</text>
<text x="156.7" y="155.3">UART_WiFi_RX</text>
<text x="88.4" y="157.8">GND</text>
<text x="128.9" y="157.8">GND</text>
<text x="137.2" y="157.8">RXD</text>
<text x="156.7" y="157.8">UART_WiFi_TX</text>
<text x="33.1" y="164.2">GND</text>
<text x="103.6" y="162.9">WiFi_EN</text>
<text x="103.6" y="165.4">WiFi_RST</text>
<text x="128.9" y="162.9">EN</text>
<text x="128.9" y="165.4">RST</text>
<text x="138.3" y="162.9">IO0</text>
<text x="182.5" y="162.9">GND</text>
</g>
<g font-size="2.2" fill="#f00">
<text x="35.4" y="18.4">NC</text>
<text x="209.8" y="18.4">NC</text>
<text x="35.4" y="31.1">NC</text>
<text x="22.8" y="98.3">NC</text>
<text x="236.4" y="124.9">NC</text>
<text x="45.5" y="135">NC</text>
<text x="236.4" y="132.5">NC</text>
<text x="27.8" y="140.1">NC</text>
<text x="45.5" y="142.6">NC</text>
<text x="149.1" y="140.1">NC</text>
<text x="34.1" y="149">N</text>
<text x="35.7" y="149">C</text>
<text x="159.3" y="160.4">NC</text>
</g>
<g font-size="2.2">
<text x="256.8" y="58.8" transform="rotate(-90 256.8 58.8)">2</text>
<text x="264.3" y="58.8" transform="rotate(-90 264.3 58.8)">3</text>
<text x="256.8" y="69.2" transform="rotate(-90 256.8 69.2)">1</text>
<text x="264.3" y="69.2" transform="rotate(-90 264.3 69.2)">4</text>
<text x="125.9" y="131.2">1</text>
<text x="125.9" y="126.1">2</text>
<text x="141.1" y="128.7">3</text>
<text x="34.3" y="147.5" transform="rotate(-90 34.3 147.5)">1</text>
<text x="30.6" y="150.5">2</text>
<text x="34.3" y="155.4" transform="rotate(-90 34.3 155.4)">3</text>
<text x="198.4" y="169.3">Title</text>
<text x="198.4" y="176.9">Size</text>
<text x="211.1" y="176.9">Number</text>
<text x="261.6" y="176.9">Revision</text>
<text x="198.4" y="184.5">Date:</text>
<text x="199.7" y="180.7">A4</text>
<text x="209.8" y="184.5">2017/11/28</text>
<text x="249" y="184.5">Sheet</text>
<text x="255.3" y="184.4">1of</text>
<text x="260.4" y="184.4">1</text>
<text x="198.4" y="187">File:</text>
<text x="209.8" y="187">K:\Google Drive\..\ENJE17001.SchDoc</text>
<text x="249" y="187">Drawn By:</text>
<text x="260.4" y="187">Edward</text>
</g>
</svg>
